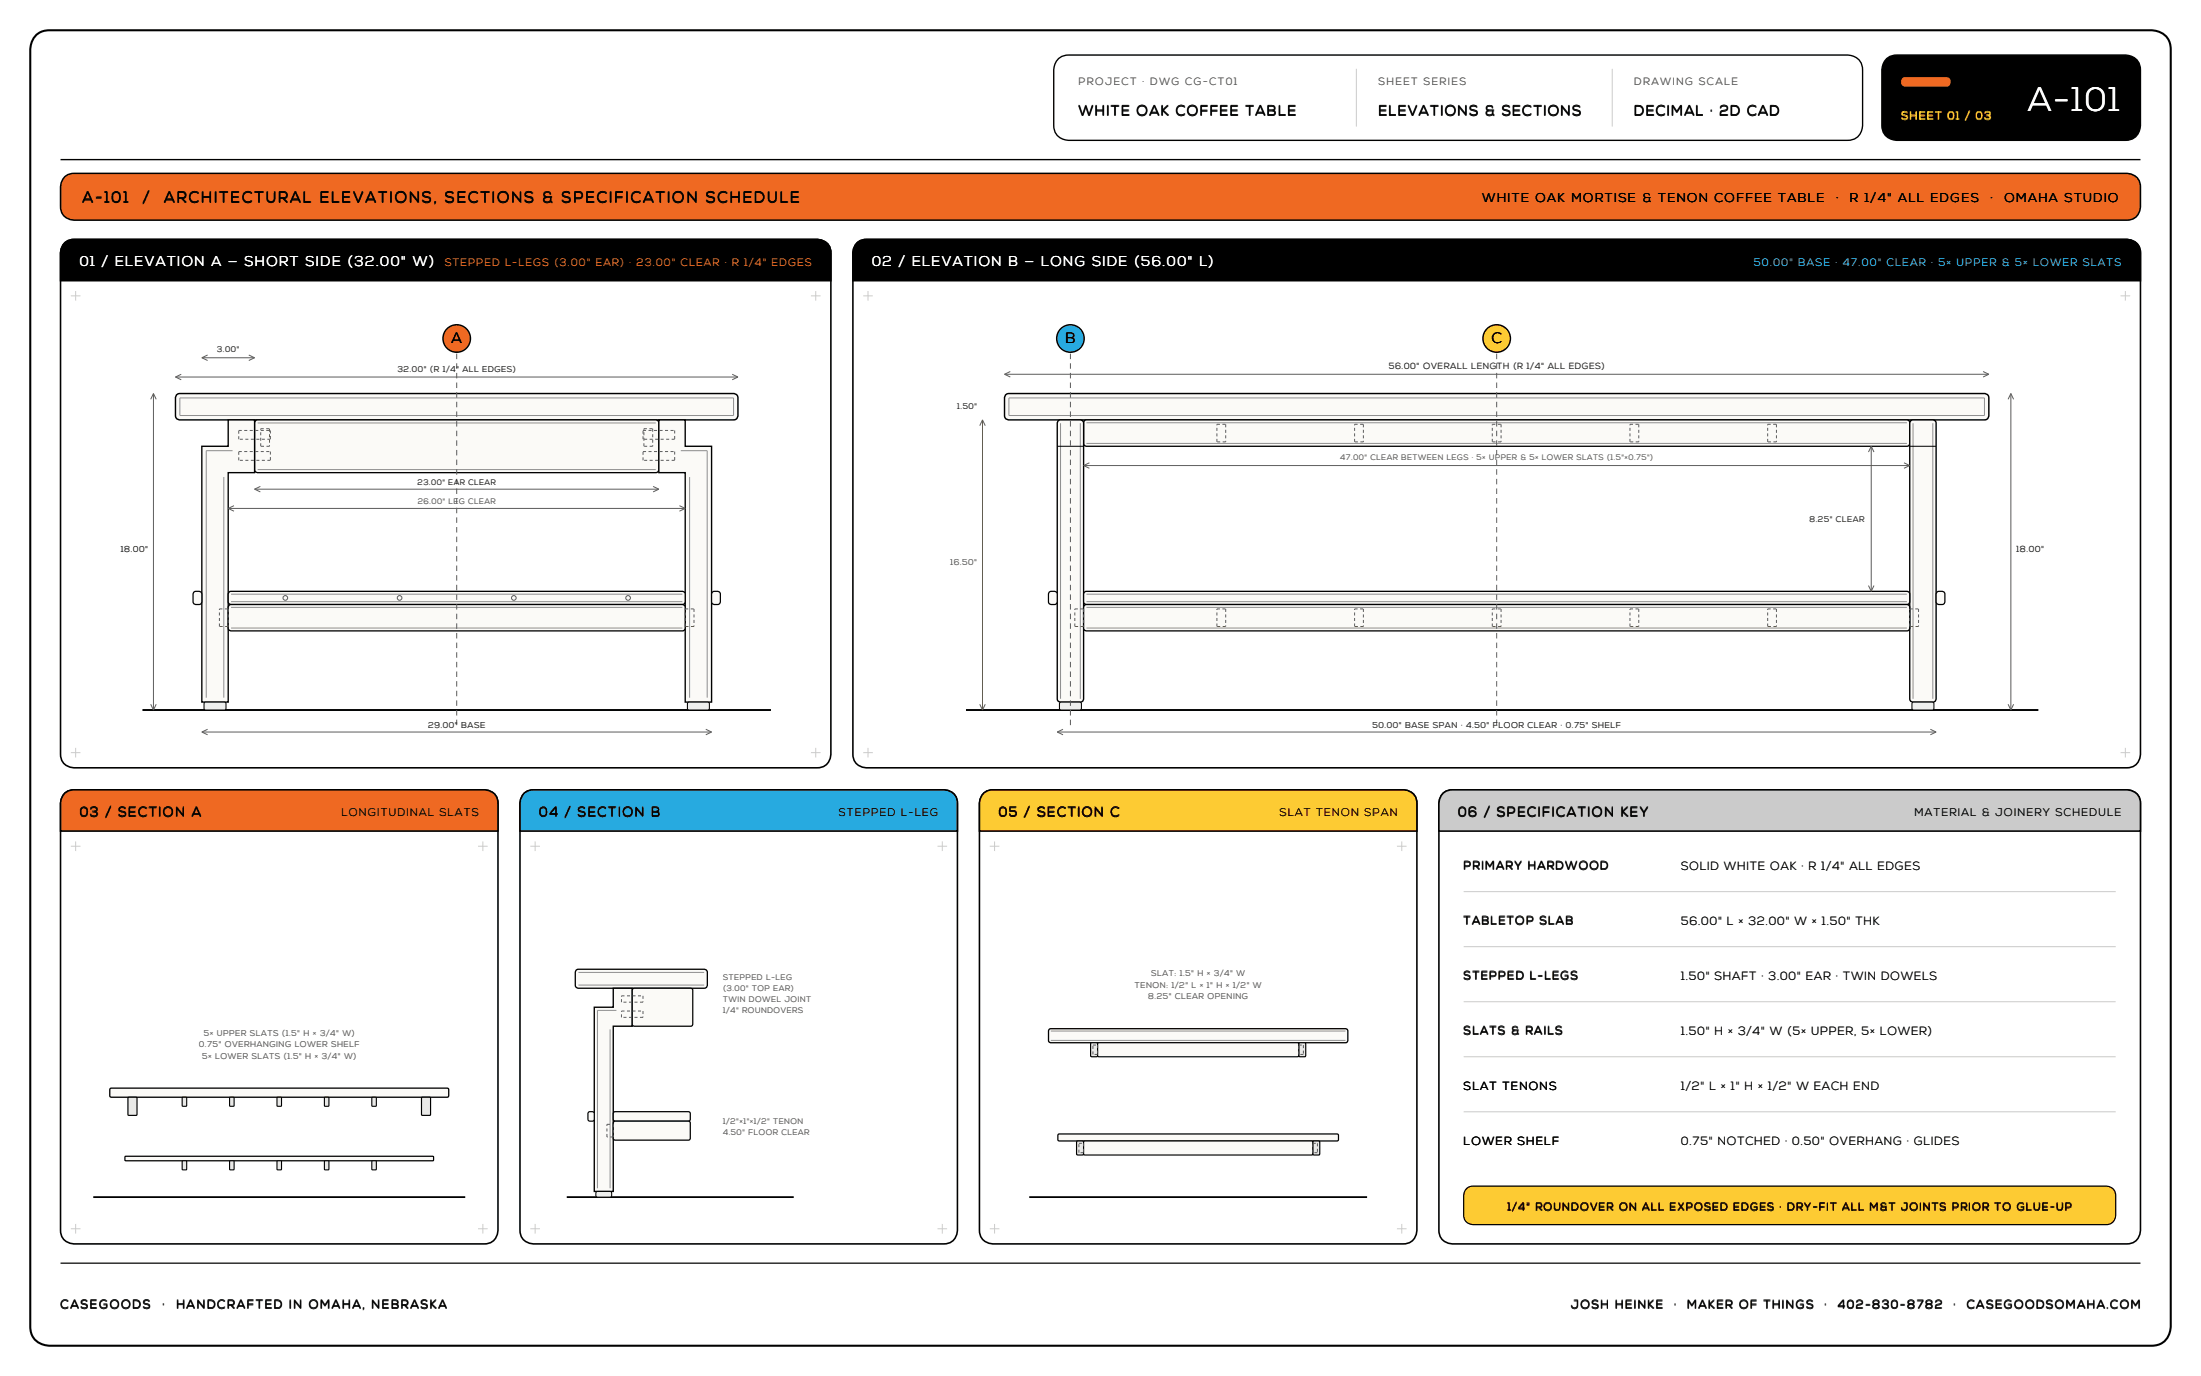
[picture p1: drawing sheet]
<svg xmlns="http://www.w3.org/2000/svg" width="564mm" height="353mm" viewBox="0 0 564 353" stroke-linecap="round" stroke-linejoin="round" font-family="sans-serif">
<path d="M9.5 8.8l.8-.5 1.1-.4 1.3-.1h539a4.8 4.8 0 0 1 5 4.9v327.4a4.8 4.8 0 0 1-5 4.9h-539a4.8 4.8 0 0 1-4.9-4.9v-327.4l.1-1.1a5.1 5.1 0 0 1 1.6-2.8z" fill="#fff" stroke="#000" stroke-width=".53"/>
<path d="M271.4 15.1l1.6-.9 1.1-.1h199.7a3.8 3.8 0 0 1 3.9 3.9v14.1a3.8 3.8 0 0 1-3.9 3.9h-199.7a3.8 3.8 0 0 1-3.9-3.9l.1-14.6a4.3 4.3 0 0 1 1.1-2.4z" fill="#fff" stroke="#000" stroke-width=".35"/>
<path d="M347.8 17.6v14.9M413.5 17.6v14.9" fill="none" stroke="#cbcbcb" stroke-width=".26"/>
<path d="M483.7 15.1l1.6-.9 1.2-.1h58.5a3.8 3.8 0 0 1 3.9 3.9v14.1a3.8 3.8 0 0 1-3.9 3.9h-58.5a3.8 3.8 0 0 1-3.9-3.9v-14.6a4.3 4.3 0 0 1 1.1-2.4z" fill="#000" stroke="#000" stroke-width=".35"/>
<path d="M487.8 20.1l.8-.3h10.6a1.25 1.25 0 0 1 1.1 1.2 1.25 1.25 0 0 1-1.1 1.2h-10.6a1.25 1.25 0 0 1-1.1-.8 1.25 1.25 0 0 1 .3-1.3z" fill="#ef6922"/>
<path d="M15.5 40.9h533.4" fill="none" stroke="#000" stroke-width=".35"/>
<path d="M16.4 45.6l.6-.6 .9-.4 1.1-.2h526.4a3.5 3.5 0 0 1 3.5 3.6v4.9a3.5 3.5 0 0 1-3.5 3.5h-526.4a3.5 3.5 0 0 1-3.5-3.5v-5.1l.2-.9z" fill="#ef6922" stroke="#000" stroke-width=".39"/>
<path d="M15.5 323.9h533.4" fill="none" stroke="#000" stroke-width=".32"/>
<path d="M16.4 62.5l.6-.6 .9-.4 1.1-.1h190.5a3.5 3.5 0 0 1 3.6 3.5v128.4a3.5 3.5 0 0 1-3.6 3.5h-190.5a3.5 3.5 0 0 1-3.5-3.5v-128.4l.2-1.1z" fill="#fff" stroke="#000" stroke-width=".41"/>
<path d="M16.4 62.5l.6-.6 .9-.4 1.1-.1h190.5a3.5 3.5 0 0 1 3.6 3.5v7.1h-197.6v-7.2l.2-1z" fill="#000" stroke="#000" stroke-width=".41"/>
<path d="M18.2 75.8h2.4M19.4 74.6v2.5M208 75.8h2.4M209.2 74.6v2.5M18.2 193h2.4M19.4 191.7v2.5M208 193h2.4M209.2 191.7v2.5" fill="none" stroke="#cbcbcb" stroke-width=".26"/>
<path d="M219.6 62.5l.6-.6 .9-.4 1.1-.1h323.2a3.5 3.5 0 0 1 3.5 3.5v128.4a3.5 3.5 0 0 1-3.5 3.5h-323.2a3.5 3.5 0 0 1-3.5-3.5v-128.4l.2-1.1z" fill="#fff" stroke="#000" stroke-width=".41"/>
<path d="M219.6 62.5l.6-.6 .9-.4 1.1-.1h323.2a3.5 3.5 0 0 1 3.5 3.5v7.1h-330.2v-7.2l.2-1z" fill="#000" stroke="#000" stroke-width=".41"/>
<path d="M221.4 75.8h2.4M222.6 74.6v2.5M543.8 75.8h2.5M545 74.6v2.5M221.4 193h2.4M222.6 191.7v2.5M543.8 193h2.5M545 191.7v2.5" fill="none" stroke="#cbcbcb" stroke-width=".26"/>
<path d="M36.5 182h161.2" fill="none" stroke="#000" stroke-width=".49"/>
<path d="M45.2 101.3l.9-.4h142.1a1.07 1.07 0 0 1 1 1.1v4.6a1.07 1.07 0 0 1-1.1 1.1l-142.1-.1a1.07 1.07 0 0 1-1-1.1v-4.5z" fill="#fbfaf7" stroke="#000" stroke-width=".37"/>
<path d="M46.1 102h142v4.5h-142z" fill="none" stroke="#8f8f8f" stroke-width=".26"/>
<path d="M65.6 107.8l102.7-.1 .5 .3 .2 .4-.1 12.1-.3 .6-.4 .1h-102.3l-.5-.4-.1-.4v-12z" fill="#fbfaf7" stroke="#000" stroke-width=".34"/>
<path d="M66.1 108.4h102.1M66.1 120.4h102.1" fill="none" stroke="#8f8f8f" stroke-width=".26"/>
<path d="M51.8 114.4h6.7v-6.7h6.8v13.5h-6.8v58.8h-6.7z" fill="#fbfaf7" stroke="#000" stroke-width=".35"/>
<path d="M59.6 115.5h-6.7v63.4M57.4 122.3v56.6" fill="none" stroke="#8f8f8f" stroke-width=".26"/>
<path d="M169 107.7h6.7v6.7h6.8v65.6h-6.8v-58.8h-6.7z" fill="#fbfaf7" stroke="#000" stroke-width=".35"/>
<path d="M174.6 115.5h6.8v63.4M176.8 122.3v56.6" fill="none" stroke="#8f8f8f" stroke-width=".26"/>
<g fill="#edf0f2" stroke="#000" stroke-width=".26">
<path d="M52.4 180.1l5.2-.1 .4 .4-.1 1.3-.4 .3h-4.9l-.3-.4z"/>
<path d="M176.4 180.1l5.2-.1 .3 .4v1.3l-.4 .3h-4.9l-.3-.4z"/>
</g>
<g fill="none" stroke="#5c5c5c" stroke-width=".26" stroke-dasharray=".8 .6" stroke-linecap="butt">
<path d="M61.2 110.4h8.1M61.2 112.6v-2.2M61.2 115.8h8.1M61.2 118v-2.2M66.9 109.9h2.2M66.9 114.4v-4.5M69.1 109.9v4.5M69.1 114.4h-2.2M69.3 110.4v2.2M69.3 112.6h-8.1M69.3 115.8v2.2M69.3 118h-8.1"/>
<path d="M164.9 110.4h8.1M164.9 112.6v-2.2M164.9 115.8h8.1M164.9 118v-2.2M165.1 109.9h2.3M165.1 114.4v-4.5M167.4 109.9v4.5M167.4 114.4h-2.3M173 110.4v2.2M173 112.6h-8.1M173 115.8v2.2M173 118h-8.1"/>
</g>
<g fill="#fbfaf7" stroke="#000" stroke-width=".32">
<path d="M49.8 151.7l1.3-.1 .5 .3 .1 2.7a1.56 1.56 0 0 1-2.1 .1l-.1-2.4z"/>
<path d="M182.8 151.7l1.3-.1 .5 .3v2.7a1.56 1.56 0 0 1-2 .1l-.1-2.4z"/>
</g>
<path d="M58.8 151.7l116.2-.1 .6 .3 .1 2.4-.3 .6-.4 .1h-115.7l-.7-.3-.1-.4v-2.1z" fill="#fbfaf7" stroke="#000" stroke-width=".34"/>
<path d="M59.3 152.3h115.7M59.3 154.3h115.7" fill="none" stroke="#8f8f8f" stroke-width=".26"/>
<g fill="none" stroke="#5c5c5c" stroke-width=".26">
<circle cx="73.2" cy="153.3" r=".6"/>
<circle cx="102.5" cy="153.3" r=".6"/>
<circle cx="131.8" cy="153.3" r=".6"/>
<circle cx="161.1" cy="153.3" r=".6"/>
</g>
<path d="M58.8 155.1l116.2-.1 .6 .3 .1 .4v5.3l-.3 .6-.4 .1h-115.7l-.7-.3-.1-.4v-5.3z" fill="#fbfaf7" stroke="#000" stroke-width=".34"/>
<path d="M59.3 155.7h115.7M59.3 161h115.7" fill="none" stroke="#8f8f8f" stroke-width=".26"/>
<path d="M56.3 156.1h2.2M58.5 156.1v4.5M175.7 156.1h2.3M178 156.1v4.5M56.3 160.6v-4.5M58.5 160.6h-2.2M175.7 160.6v-4.5M178 160.6h-2.3" fill="none" stroke="#5c5c5c" stroke-width=".26" stroke-dasharray=".8 .6" stroke-linecap="butt"/>
<path d="M117.1 88.2v98.8" fill="none" stroke="#5c5c5c" stroke-width=".26" stroke-dasharray="1.4 1.1" stroke-linecap="butt"/>
<circle cx="117.1" cy="86.8" r="3.5" fill="#ef6922" stroke="#000" stroke-width=".37"/>
<g fill="none" stroke="#5c5c5c" stroke-width=".26">
<path d="M45 96.7h144.2M45 96.7l1.5 .7M46.5 96l-1.5 .7M51.8 91.7h13.5M51.8 91.7l1.4 .7M53.2 91l-1.4 .7M63.8 91l1.5 .7M65.3 91.7l-1.5 .7M187.8 96l1.4 .7M189.2 96.7l-1.4 .7M39.4 100.9v81.1M39.4 100.9l-.8 1.5"/>
<path d="M39.4 100.9l.7 1.5M58.5 130.4h117.2M58.5 130.4l1.5 .7M60 129.6l-1.5 .8M65.3 125.4h103.7M65.3 125.4l1.5 .7M66.8 124.7l-1.5 .7M167.5 124.7l1.5 .7M169 125.4l-1.5 .7M174.2 129.6l1.5 .8M175.7 130.4l-1.5 .7M38.6 180.6l.8 1.4"/>
<path d="M40.1 180.6l-.7 1.4M51.8 187.7h130.7M51.8 187.7l1.4 .7M53.2 187l-1.4 .7M181 187l1.5 .7M182.5 187.7l-1.5 .7"/>
</g>
<path d="M247.7 182h275" fill="none" stroke="#000" stroke-width=".49"/>
<path d="M257.8 101.3l.9-.4h250.3a1.07 1.07 0 0 1 1 1.1v4.6a1.07 1.07 0 0 1-1.1 1.1l-250.3-.1a1.07 1.07 0 0 1-1-1.1v-4.5z" fill="#fbfaf7" stroke="#000" stroke-width=".37"/>
<path d="M258.7 102h250.2v4.5h-250.2z" fill="none" stroke="#8f8f8f" stroke-width=".26"/>
<path d="M278.2 107.8l210.8-.1 .6 .3 .2 .4v5.3l-.4 .6-.4 .1h-210.4l-.6-.3-.1-.4v-5.3z" fill="#fbfaf7" stroke="#000" stroke-width=".34"/>
<path d="M278.6 108.4h210.4M278.6 113.7h210.4" fill="none" stroke="#8f8f8f" stroke-width=".26"/>
<g fill="none" stroke="#5c5c5c" stroke-width=".26" stroke-dasharray=".8 .6" stroke-linecap="butt">
<path d="M312.1 108.8h2.2M312.1 113.3v-4.5M314.3 108.8v4.5M314.3 113.3h-2.2M347.4 108.8h2.2M347.4 113.3v-4.5M349.6 108.8v4.5M349.6 113.3h-2.2M382.7 108.8h2.2M382.7 113.3v-4.5M384.9 108.8v4.5M384.9 113.3h-2.2"/>
<path d="M418 108.8h2.3M418 113.3v-4.5M420.3 108.8v4.5M420.3 113.3h-2.3M453.3 108.8h2.3M453.3 113.3v-4.5M455.6 108.8v4.5M455.6 113.3h-2.3"/>
</g>
<path d="M271.5 107.8l5.7-.1 .6 .3 .1 .5v70.7l-.4 .7-.5 .1h-5.2l-.5-.4-.2-.4v-70.7z" fill="#fbfaf7" stroke="#000" stroke-width=".35"/>
<path d="M272 108.5v70.7M277 108.5v70.7" fill="none" stroke="#8f8f8f" stroke-width=".26"/>
<path d="M271.1 114.4h6.8" fill="none" stroke="#000" stroke-width=".26"/>
<path d="M271.8 180.1l5.2-.1 .3 .4v1.3l-.4 .3h-4.9l-.3-.4z" fill="#edf0f2" stroke="#000" stroke-width=".26"/>
<path d="M490.1 107.8l5.7-.1 .6 .3 .1 .5v70.7l-.3 .7-.5 .1h-5.2l-.6-.4-.1-.4v-70.7z" fill="#fbfaf7" stroke="#000" stroke-width=".35"/>
<path d="M490.6 108.5v70.7M495.7 108.5v70.7" fill="none" stroke="#8f8f8f" stroke-width=".26"/>
<path d="M489.8 114.4h6.7" fill="none" stroke="#000" stroke-width=".26"/>
<path d="M490.4 180.1l5.2-.1 .4 .4-.1 1.3-.4 .3h-4.9l-.3-.4z" fill="#edf0f2" stroke="#000" stroke-width=".26"/>
<g fill="#fbfaf7" stroke="#000" stroke-width=".32">
<path d="M269.2 151.7l1.3-.1 .5 .3v2.7a1.56 1.56 0 0 1-2 .1l-.1-2.4z"/>
<path d="M496.8 151.7l1.4-.1 .5 .3v2.7a1.56 1.56 0 0 1-2.1 .1l-.1-2.4z"/>
</g>
<path d="M278.2 151.7l210.8-.1 .6 .3 .2 2.4-.4 .6-.4 .1h-210.4l-.6-.3-.1-.4v-2.1z" fill="#fbfaf7" stroke="#000" stroke-width=".34"/>
<path d="M278.6 152.3h210.4M278.6 154.3h210.4" fill="none" stroke="#8f8f8f" stroke-width=".26"/>
<path d="M278.2 155.1l210.8-.1 .6 .3 .2 .4v5.3l-.4 .6-.4 .1h-210.4l-.6-.3-.1-.4v-5.3z" fill="#fbfaf7" stroke="#000" stroke-width=".34"/>
<path d="M278.6 155.7h210.4M278.6 161h210.4" fill="none" stroke="#8f8f8f" stroke-width=".26"/>
<g fill="none" stroke="#5c5c5c" stroke-width=".26" stroke-dasharray=".8 .6" stroke-linecap="butt">
<path d="M275.6 156.1h2.3M277.9 156.1v4.5M312.1 156.1h2.2M314.3 156.1v4.5M347.4 156.1h2.2M349.6 156.1v4.5M382.7 156.1h2.2M384.9 156.1v4.5M418 156.1h2.3M420.3 156.1v4.5M453.3 156.1h2.3M455.6 156.1v4.5"/>
<path d="M489.8 156.1h2.2M492 156.1v4.5M275.6 160.6v-4.5M277.9 160.6h-2.3M312.1 160.6v-4.5M314.3 160.6h-2.2M347.4 160.6v-4.5M349.6 160.6h-2.2M382.7 160.6v-4.5M384.9 160.6h-2.2M418 160.6v-4.5M420.3 160.6h-2.3"/>
<path d="M453.3 160.6v-4.5M455.6 160.6h-2.3M489.8 160.6v-4.5M492 160.6h-2.2"/>
</g>
<path d="M274.5 88.2v98.8" fill="none" stroke="#5c5c5c" stroke-width=".26" stroke-dasharray="1.4 1.1" stroke-linecap="butt"/>
<circle cx="274.5" cy="86.8" r="3.5" fill="#27aae0" stroke="#000" stroke-width=".37"/>
<path d="M383.8 88.2v98.8" fill="none" stroke="#5c5c5c" stroke-width=".26" stroke-dasharray="1.4 1.1" stroke-linecap="butt"/>
<circle cx="383.8" cy="86.8" r="3.5" fill="#fdcb33" stroke="#000" stroke-width=".37"/>
<g fill="none" stroke="#5c5c5c" stroke-width=".26">
<path d="M257.6 96h252.4M257.6 96l1.5 .7M259.1 95.2l-1.5 .8M508.6 95.2l1.4 .8M510 96l-1.4 .7M252 107.7v74.3M252 107.7l-.7 1.4M252 107.7l.7 1.4M277.9 119.4h211.9M277.9 119.4l1.5 .7M279.4 118.7l-1.5 .7M479.9 114.4v37.2"/>
<path d="M479.9 114.4l-.7 1.5M479.9 114.4l.7 1.5M488.3 118.7l1.5 .7M489.8 119.4l-1.5 .7M515.7 100.9v81.1M515.7 100.9l-.7 1.5M515.7 100.9l.7 1.5M479.2 150.1l.7 1.5M480.6 150.1l-.7 1.5M251.3 180.6l.7 1.4M252.7 180.6l-.7 1.4M271.1 187.7h225.4"/>
<path d="M271.1 187.7l1.5 .7M272.6 187l-1.5 .7M495 187l1.5 .7M496.5 187.7l-1.5 .7M515 180.6l.7 1.4M516.4 180.6l-.7 1.4"/>
</g>
<path d="M16.4 203.6l.6-.6 .9-.4 1.1-.1h105.2a3.5 3.5 0 0 1 3.5 3.5v109.4a3.5 3.5 0 0 1-3.5 3.5h-105.2a3.5 3.5 0 0 1-3.5-3.5v-109.4l.2-1.1z" fill="#fff" stroke="#000" stroke-width=".41"/>
<path d="M16.4 203.6l.6-.6 .9-.4 1.1-.1h105.2a3.5 3.5 0 0 1 3.5 3.5v7.1h-112.2v-7.2l.2-1z" fill="#ef6922" stroke="#000" stroke-width=".41"/>
<path d="M18.2 217h2.4M19.4 215.7v2.5M122.6 217h2.5M123.8 215.7v2.5M18.2 315h2.4M19.4 313.8v2.5M122.6 315h2.5M123.8 313.8v2.5" fill="none" stroke="#cbcbcb" stroke-width=".26"/>
<path d="M134.2 203.6l.6-.6 .9-.4 1.2-.1h105.1a3.5 3.5 0 0 1 3.5 3.5v109.4a3.5 3.5 0 0 1-3.5 3.5h-105.1a3.5 3.5 0 0 1-3.6-3.5v-109.4l.2-1.1z" fill="#fff" stroke="#000" stroke-width=".41"/>
<path d="M134.2 203.6l.6-.6 .9-.4 1.2-.1h105.1a3.5 3.5 0 0 1 3.5 3.5v7.1h-112.2l.1-7.2 .1-1z" fill="#27aae0" stroke="#000" stroke-width=".41"/>
<path d="M136 217h2.5M137.2 215.7v2.5M240.4 217h2.5M241.7 215.7v2.5M136 315h2.5M137.2 313.8v2.5M240.4 315h2.5M241.7 313.8v2.5" fill="none" stroke="#cbcbcb" stroke-width=".26"/>
<path d="M252 203.6l.7-.6 .8-.4 1.2-.1h105.1a3.5 3.5 0 0 1 3.6 3.5v109.4a3.5 3.5 0 0 1-3.6 3.5h-105.1a3.5 3.5 0 0 1-3.5-3.5v-109.4l.2-1.1z" fill="#fff" stroke="#000" stroke-width=".41"/>
<path d="M252 203.6l.7-.6 .8-.4 1.2-.1h105.1a3.5 3.5 0 0 1 3.6 3.5v7.1h-112.2v-7.2l.2-1z" fill="#fdcb33" stroke="#000" stroke-width=".41"/>
<path d="M253.8 217h2.5M255.1 215.7v2.5M358.2 217h2.5M359.5 215.7v2.5M253.8 315h2.5M255.1 313.8v2.5M358.2 315h2.5M359.5 313.8v2.5" fill="none" stroke="#cbcbcb" stroke-width=".26"/>
<path d="M23.9 306.9h95.4" fill="none" stroke="#000" stroke-width=".46"/>
<path d="M28.3 279.1l86.4-.1 .4 .4v1.5l-.4 .4h-86.2l-.3-.4z" fill="#fbfaf7" stroke="#000" stroke-width=".34"/>
<g fill="#e8e8e8" stroke="#000" stroke-width=".3">
<path d="M32.9 281.4h2.2v4.5h-2.2z"/>
<path d="M108.2 281.4h2.2v4.5h-2.2z"/>
</g>
<g fill="#e8e8e8" stroke="#000" stroke-width=".28">
<path d="M46.7 281.4l1-.1 .2 .2v1.9l-.2 .2h-.8l-.2-.2z"/>
<path d="M58.9 281.4l.9-.1 .2 .2v1.9l-.2 .2h-.7l-.2-.2z"/>
<path d="M71.1 281.4l.9-.1 .2 .2v1.9l-.2 .2h-.8l-.2-.2z"/>
<path d="M83.2 281.4l1-.1 .2 .2v1.9l-.2 .2h-.8l-.2-.2z"/>
<path d="M95.4 281.4l.9-.1 .2 .2v1.9l-.2 .2h-.8l-.2-.2z"/>
</g>
<path d="M32.1 296.5l78.9-.1 .2 .3v.7l-.2 .2h-78.7l-.3-.2z" fill="#fbfaf7" stroke="#000" stroke-width=".32"/>
<g fill="#e8e8e8" stroke="#000" stroke-width=".28">
<path d="M46.7 297.7l1-.1 .2 .2v1.9l-.2 .2h-.8l-.2-.2z"/>
<path d="M58.9 297.7l.9-.1 .2 .2v1.9l-.2 .2h-.7l-.2-.2z"/>
<path d="M71.1 297.7l.9-.1 .2 .2v1.9l-.2 .2h-.8l-.2-.2z"/>
<path d="M83.2 297.7l1-.1 .2 .2v1.9l-.2 .2h-.8l-.2-.2z"/>
<path d="M95.4 297.7l.9-.1 .2 .2v1.9l-.2 .2h-.8l-.2-.2z"/>
</g>
<path d="M145.3 306.9h58.3" fill="none" stroke="#000" stroke-width=".46"/>
<path d="M147.9 248.6l32.8-.1 .6 .3 .1 .5v3.4l-.3 .5-.5 .2h-32.4l-.5-.4-.2-.4v-3.3z" fill="#fbfaf7" stroke="#000" stroke-width=".34"/>
<path d="M148.3 249.3h32.3M148.3 252.6h32.3" fill="none" stroke="#8f8f8f" stroke-width=".26"/>
<path d="M152.4 258.2h4.9v-4.8h4.8v9.7h-4.8v42.4h-4.9z" fill="#fbfaf7" stroke="#000" stroke-width=".35"/>
<path d="M158.1 259h-4.9v45.6M156.5 263.9v40.7" fill="none" stroke="#8f8f8f" stroke-width=".26"/>
<path d="M152.9 305.6l3.6-.1 .4 .4-.1 .7-.4 .3h-3.3l-.3-.4z" fill="#edf0f2" stroke="#000" stroke-width=".26"/>
<path d="M162.4 253.4h15l.3 .5-.1 8.9-.5 .3-14.7-.1-.3-.4v-8.7z" fill="#fbfaf7" stroke="#000" stroke-width=".32"/>
<path d="M159.4 255.3h5.5M159.4 256.9v-1.6M159.4 259.2h5.5M164.9 255.3v1.6M164.9 256.9h-5.5M164.9 259.2v1.6M159.4 260.8v-1.6M164.9 260.8h-5.5" fill="none" stroke="#5c5c5c" stroke-width=".26" stroke-dasharray=".8 .6" stroke-linecap="butt"/>
<path d="M150.9 285.1l1-.1 .4 .2 .1 1.8-.1 .3-1 .1-.4-.1-.1-1.8z" fill="#fbfaf7" stroke="#000" stroke-width=".3"/>
<g fill="#fbfaf7" stroke="#000" stroke-width=".32">
<path d="M157.4 285.1l19.1-.1 .4 .2 .1 .3v1.5l-.1 .3-.4 .1h-18.7l-.4-.1-.1-.3z"/>
<path d="M157.4 287.6l19.3-.1 .3 .4v4.1l-.5 .3h-18.9l-.3-.5v-3.9z"/>
</g>
<path d="M155.6 288.3h1.7M155.6 291.5v-3.2M157.3 288.3v3.2M157.3 291.5h-1.7" fill="none" stroke="#5c5c5c" stroke-width=".26" stroke-dasharray=".8 .6" stroke-linecap="butt"/>
<path d="M263.9 306.9h86.7" fill="none" stroke="#000" stroke-width=".46"/>
<path d="M269.1 263.8l76-.1 .5 .3 .1 .3v2.4l-.3 .5-.3 .1h-75.6l-.5-.2-.1-.4v-2.4z" fill="#fbfaf7" stroke="#000" stroke-width=".34"/>
<path d="M269.5 264.3h75.6M269.5 266.7h75.6" fill="none" stroke="#8f8f8f" stroke-width=".26"/>
<g fill="#e8e8e8" stroke="#000" stroke-width=".3">
<path d="M279.8 267.4h1.6v3.5l-1.6-.1z"/>
<path d="M333.1 267.4h1.7v3.5l-1.7-.1z"/>
</g>
<path d="M281.6 267.4l51.2-.1 .3 .3v3l-.3 .3h-51l-.3-.3z" fill="#fbfaf7" stroke="#000" stroke-width=".3"/>
<path d="M280.3 267.9h1.2M280.3 270.3v-2.4M281.5 267.9v2.4M281.5 270.3h-1.2M333.1 267.9h1.2M333.1 270.3v-2.4M334.3 267.9v2.4M334.3 270.3h-1.2" fill="none" stroke="#5c5c5c" stroke-width=".26" stroke-dasharray=".8 .6" stroke-linecap="butt"/>
<path d="M271.4 290.8l71.5-.1 .4 .4v1.1l-.4 .3h-71.3l-.3-.3z" fill="#fbfaf7" stroke="#000" stroke-width=".32"/>
<g fill="#e8e8e8" stroke="#000" stroke-width=".3">
<path d="M276.2 292.6h1.6v3.4h-1.6z"/>
<path d="M336.7 292.6h1.7v3.4h-1.7z"/>
</g>
<path d="M278 292.6l58.4-.1 .3 .3v3l-.3 .3h-58.2l-.3-.3z" fill="#fbfaf7" stroke="#000" stroke-width=".3"/>
<path d="M276.7 293.1h1.2M276.7 295.5v-2.4M277.9 293.1v2.4M277.9 295.5h-1.2M336.7 293.1h1.2M336.7 295.5v-2.4M337.9 293.1v2.4M337.9 295.5h-1.2" fill="none" stroke="#5c5c5c" stroke-width=".26" stroke-dasharray=".8 .6" stroke-linecap="butt"/>
<path d="M369.9 203.6l.6-.6 .9-.4 1.1-.1h172.9a3.5 3.5 0 0 1 3.5 3.5v109.4a3.5 3.5 0 0 1-3.5 3.5h-172.9a3.5 3.5 0 0 1-3.5-3.5v-109.4l.2-1.1z" fill="#fff" stroke="#000" stroke-width=".41"/>
<path d="M369.9 203.6l.6-.6 .9-.4 1.1-.1h172.9a3.5 3.5 0 0 1 3.5 3.5v7.1h-179.9v-7.2l.2-1z" fill="#cbcbcb" stroke="#000" stroke-width=".41"/>
<path d="M375.4 228.6h167.2M375.4 242.7h167.2M375.4 256.8h167.2M375.4 270.9h167.2M375.4 285h167.2" fill="none" stroke="#cbcbcb" stroke-width=".26"/>
<path d="M376.3 304.6l.6-.4 .9-.1h162.4a2.37 2.37 0 0 1 2.4 2.5v5a2.37 2.37 0 0 1-2.5 2.4h-162.4a2.37 2.37 0 0 1-2.3-2.5v-5.1a2.69 2.69 0 0 1 .9-1.8z" fill="#fdcb33" stroke="#000" stroke-width=".32"/>
<text font-size="8.6" fill="#fff" x="520.1" y="28.6">A-101</text>
<g font-size="4">
<text x="21.2" y="51.9">A-101</text>
<text x="36.7" y="51.9">/</text>
<text x="42.1" y="51.9">ARCHITECTURAL ELEVATIONS, SECTIONS &amp; SPECIFICATION SCHEDULE</text>
</g>
<g font-size="3.8">
<text x="115.8" y="88.1">A</text>
<text x="273.2" y="88.1">B</text>
<text x="382.5" y="88.1">C</text>
</g>
<g font-size="3.7">
<text x="276.6" y="29.6">WHITE OAK COFFEE TABLE</text>
<text x="353.5" y="29.6">ELEVATIONS &amp; SECTIONS</text>
<text x="419.1" y="29.6">DECIMAL · 2D CAD</text>
</g>
<g font-size="3.6" fill="#fff">
<text x="20.5" y="68.3">01 / ELEVATION A — SHORT SIDE (32.00&quot; W)</text>
<text x="223.7" y="68.3">02 / ELEVATION B — LONG SIDE (56.00&quot; L)</text>
</g>
<g font-size="3.5">
<text x="20.5" y="209.4">03 / SECTION A</text>
<text x="138.3" y="209.4">04 / SECTION B</text>
<text x="256.1" y="209.4">05 / SECTION C</text>
<text x="373.9" y="209.4">06 / SPECIFICATION KEY</text>
</g>
<g font-size="3.2">
<text x="380.1" y="51.8">WHITE OAK MORTISE &amp; TENON COFFEE TABLE</text>
<text x="470.8" y="51.8">·</text>
<text x="474.4" y="51.8">R 1/4&quot; ALL EDGES</text>
<text x="510.4" y="51.8">·</text>
<text x="514" y="51.8">OMAHA STUDIO</text>
</g>
<g font-size="3.1">
<text x="15.5" y="335.5">CASEGOODS</text>
<text x="41.6" y="335.5">·</text>
<text x="45.2" y="335.5">HANDCRAFTED IN OMAHA, NEBRASKA</text>
</g>
<g font-size="3">
<text x="375.4" y="223">PRIMARY HARDWOOD</text>
<text x="431.1" y="223">SOLID WHITE OAK · R 1/4&quot; ALL EDGES</text>
<text x="375.4" y="237.1">TABLETOP SLAB</text>
<text x="431.1" y="237.1">56.00&quot; L × 32.00&quot; W × 1.50&quot; THK</text>
<text x="375.4" y="251.2">STEPPED L-LEGS</text>
<text x="431.1" y="251.2">1.50&quot; SHAFT · 3.00&quot; EAR · TWIN DOWELS</text>
<text x="375.4" y="265.3">SLATS &amp; RAILS</text>
<text x="431.1" y="265.3">1.50&quot; H × 3/4&quot; W (5× UPPER, 5× LOWER)</text>
<text x="375.4" y="279.4">SLAT TENONS</text>
<text x="431.1" y="279.4">1/2&quot; L × 1&quot; H × 1/2&quot; W EACH END</text>
<text x="375.4" y="293.5">LOWER SHELF</text>
<text x="431.1" y="293.5">0.75&quot; NOTCHED · 0.50&quot; OVERHANG · GLIDES</text>
<text x="402.9" y="335.5">JOSH HEINKE</text>
<text x="429.3" y="335.5">·</text>
<text x="432.7" y="335.5">MAKER OF THINGS</text>
<text x="467.9" y="335.5">·</text>
<text x="471.3" y="335.5">402-830-8782</text>
<text x="501" y="335.5">·</text>
<text x="504.4" y="335.5">CASEGOODSOMAHA.COM</text>
</g>
<text font-size="2.9" fill="#fdcb33" x="487.5" y="30.7">SHEET 01 / 03</text>
<text font-size="2.8" fill="#27aae0" x="449.8" y="68.2">50.00&quot; BASE · 47.00&quot; CLEAR · 5× UPPER &amp; 5× LOWER SLATS</text>
<g font-size="2.8">
<text x="87.6" y="209.3">LONGITUDINAL SLATS</text>
<text x="215.1" y="209.3">STEPPED L-LEG</text>
<text x="328.1" y="209.3">SLAT TENON SPAN</text>
<text x="491" y="209.3">MATERIAL &amp; JOINERY SCHEDULE</text>
<text x="386.6" y="310.4">1/4&quot; ROUNDOVER ON ALL EXPOSED EDGES · DRY-FIT ALL M&amp;T JOINTS PRIOR TO GLUE-UP</text>
</g>
<g font-size="2.7" fill="#5a5a5a">
<text x="276.6" y="21.9">PROJECT · DWG CG-CT01</text>
<text x="353.5" y="21.9">SHEET SERIES</text>
<text x="419.1" y="21.9">DRAWING SCALE</text>
</g>
<text font-size="2.7" fill="#ef6922" x="114.1" y="68.2">STEPPED L-LEGS (3.00&quot; EAR) · 23.00&quot; CLEAR · R 1/4&quot; EDGES</text>
<g font-size="2.3" fill="#242424">
<text x="356.2" y="94.5">56.00&quot; OVERALL LENG</text>
<text x="383.9" y="94.5">TH (R 1/4&quot; ALL EDGES)</text>
</g>
<g font-size="2.2" fill="#242424">
<text x="31" y="141.5">18.00&quot;</text>
<text x="517.1" y="141.5">18.00&quot;</text>
<text x="109.8" y="186.6">29.00&quot;</text>
<text x="118.3" y="186.6">BASE</text>
<text x="352" y="186.6">50.00&quot; BASE SPAN · 4.50&quot; F</text>
<text x="384.3" y="186.6">LOOR CLEAR · 0.75&quot; SHELF</text>
</g>
<text font-size="2.2" fill="#5c5c5c" x="243.7" y="144.8">16.50&quot;</text>
<g font-size="2.1" fill="#242424">
<text x="55.7" y="90.3">3.00&quot;</text>
<text x="102" y="95.2">32.00&quot; (R 1/4&quot;</text>
<text x="118.6" y="95.2">ALL EDGES)</text>
<text x="245.5" y="105">1.50&quot;</text>
<text x="464.1" y="133.7">8.25&quot; CLEAR</text>
</g>
<g font-size="2.1" fill="#5c5c5c">
<text x="295.2" y="250.3">SLAT: 1.5&quot; H × 3/4&quot; W</text>
<text x="291" y="253.3">TENON: 1/2&quot; L × 1&quot; H × 1/2&quot; W</text>
<text x="294.5" y="256.2">8.25&quot; CLEAR OPENING</text>
<text x="51.1" y="268.5">0.75&quot; OVERHANGING LOWER SHELF</text>
<text x="52.3" y="265.6">5× UPPER SLATS (1.5&quot; H × 3/4&quot; W)</text>
<text x="51.9" y="271.4">5× LOWER SLATS (1.5&quot; H × 3/4&quot; W)</text>
</g>
<g font-size="2" fill="#5c5c5c">
<text x="343.7" y="117.9">47.00&quot; CLEAR BETWEEN LEGS · 5× UPPER &amp; 5× LOWER SLATS (1.5&quot;×0.75&quot;)</text>
<text x="107.1" y="129.3">26.00&quot; LE</text>
<text x="117.7" y="129.3">G CLEAR</text>
<text x="185.4" y="251.3">STEPPED L-LEG</text>
<text x="185.4" y="254.1">(3.00&quot; TOP EAR)</text>
<text x="185.4" y="257">TWIN DOWEL JOINT</text>
<text x="185.4" y="259.8">1/4&quot; ROUNDOVERS</text>
<text x="185.4" y="288.1">1/2&quot;×1&quot;×1/2&quot; TENON</text>
<text x="185.4" y="291">4.50&quot; FLOOR CLEAR</text>
</g>
<text font-size="2" fill="#242424" x="107.1" y="124.4">23.00&quot; EAR CLEAR</text>
</svg>
